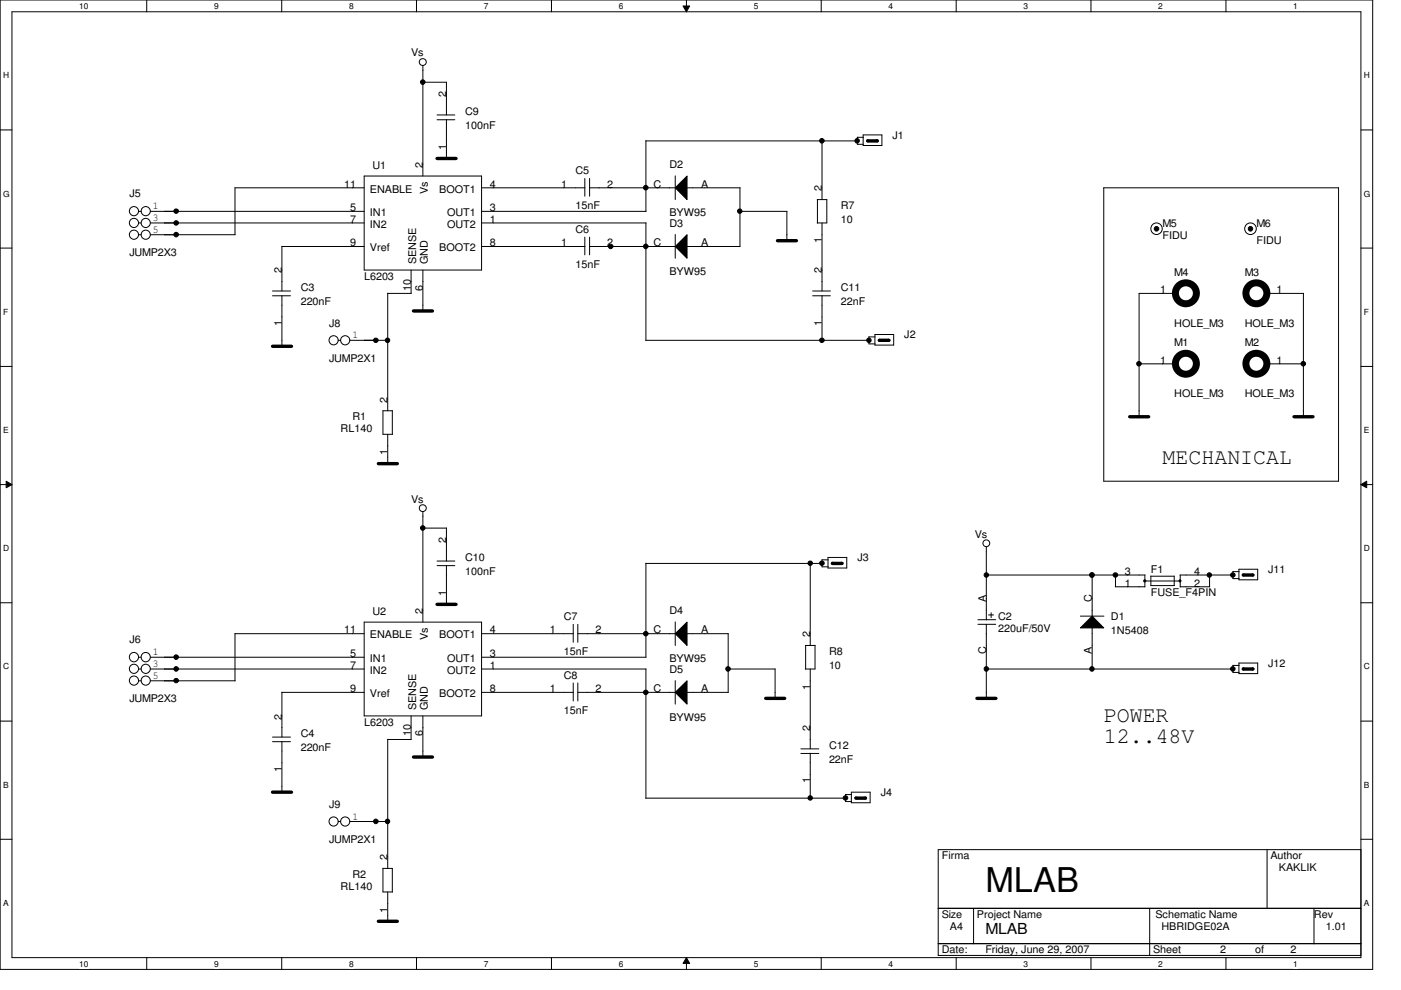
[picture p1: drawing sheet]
<svg xmlns="http://www.w3.org/2000/svg" width="297mm" height="210mm" viewBox="0 0 297 210" stroke-linecap="round" stroke-linejoin="round" font-family="sans-serif">
<path d="M0 0h291v205.6h-291zM2.5 2.5h286v200.6h-286z" fill="none" stroke="#000" stroke-width=".21"/>
<g fill="#fff">
<path d="M16.8 .3h1.9v2h-1.9z"/>
<path d="M16.8 203.4h1.9v2h-1.9z"/>
</g>
<path d="M31.1 0v2.5M31.1 203.1v2.5" fill="none" stroke="#000" stroke-width=".21"/>
<g fill="#fff">
<path d="M45.4 .3h1v2h-1z"/>
<path d="M45.4 203.4h1v2h-1z"/>
</g>
<path d="M59.7 0v2.5M59.7 203.1v2.5" fill="none" stroke="#000" stroke-width=".21"/>
<g fill="#fff">
<path d="M74 .3h1v2h-1z"/>
<path d="M74 203.4h1v2h-1z"/>
</g>
<path d="M88.3 0v2.5M88.3 203.1v2.5" fill="none" stroke="#000" stroke-width=".21"/>
<g fill="#fff">
<path d="M102.6 .3h.9v2h-.9z"/>
<path d="M102.6 203.4h.9v2h-.9z"/>
</g>
<path d="M116.9 0v2.5M116.9 203.1v2.5" fill="none" stroke="#000" stroke-width=".21"/>
<g fill="#fff">
<path d="M131.2 .3h1v2h-1z"/>
<path d="M131.2 203.4h1v2h-1z"/>
</g>
<path d="M144.8 1.3h1.4l-.7 1.2zM145.5 0v2.5M145.5 203.1l.7 1.2h-1.4zM145.5 203.1v2.5" fill="none" stroke="#000" stroke-width=".21"/>
<path d="M144.8 1.3h1.4l-.7 1.2zM145.5 203.1l.7 1.2h-1.4z" fill="#000"/>
<g fill="#fff">
<path d="M159.8 .3h1v2h-1z"/>
<path d="M159.8 203.4h1v2h-1z"/>
</g>
<path d="M174.1 0v2.5M174.1 203.1v2.5" fill="none" stroke="#000" stroke-width=".21"/>
<g fill="#fff">
<path d="M188.4 .3h1v2h-1z"/>
<path d="M188.4 203.4h1v2h-1z"/>
</g>
<path d="M202.7 0v2.5M202.7 203.1v2.5" fill="none" stroke="#000" stroke-width=".21"/>
<g fill="#fff">
<path d="M217 .3h1v2h-1z"/>
<path d="M217 203.4h1v2h-1z"/>
</g>
<path d="M231.3 0v2.5M231.3 203.1v2.5" fill="none" stroke="#000" stroke-width=".21"/>
<g fill="#fff">
<path d="M245.6 .3h.9v2h-.9z"/>
<path d="M245.6 203.4h.9v2h-.9z"/>
</g>
<path d="M259.9 0v2.5M259.9 203.1v2.5" fill="none" stroke="#000" stroke-width=".21"/>
<g fill="#fff">
<path d="M274.2 .3h1v2h-1z"/>
<path d="M274.2 203.4h1v2h-1z"/>
<path d="M.7 15h1.2v2h-1.2z"/>
<path d="M289.2 15h1.2v2h-1.2z"/>
<path d="M.7 40.1h1.3v2h-1.3z"/>
<path d="M289.2 40.1h1.3v2h-1.3z"/>
</g>
<path d="M0 27.6h2.5M288.5 27.6h2.5" fill="none" stroke="#000" stroke-width=".21"/>
<g fill="#fff">
<path d="M.7 65.2h1v1.9h-1z"/>
<path d="M289.2 65.2h1v1.9h-1z"/>
</g>
<path d="M0 52.6h2.5M288.5 52.6h2.5" fill="none" stroke="#000" stroke-width=".21"/>
<g fill="#fff">
<path d="M.7 90.3h1.1v1.9h-1.1z"/>
<path d="M289.2 90.3h1.1v1.9h-1.1z"/>
</g>
<path d="M0 77.7h2.5M288.5 77.7h2.5" fill="none" stroke="#000" stroke-width=".21"/>
<g fill="#fff">
<path d="M.7 115.3h1.2v2h-1.2z"/>
<path d="M289.2 115.3h1.2v2h-1.2z"/>
</g>
<path d="M0 102.8h2.5M1.3 102.1l1.2 .7-1.2 .7zM288.5 102.8l1.3-.7v1.4zM288.5 102.8h2.5" fill="none" stroke="#000" stroke-width=".21"/>
<path d="M1.3 102.1l1.2 .7-1.2 .7zM288.5 102.8l1.3-.7v1.4z" fill="#000"/>
<g fill="#fff">
<path d="M.7 140.4h1.2v2h-1.2z"/>
<path d="M289.2 140.4h1.2v2h-1.2z"/>
</g>
<path d="M0 127.8h2.5M288.5 127.8h2.5" fill="none" stroke="#000" stroke-width=".21"/>
<g fill="#fff">
<path d="M.7 165.5h1.1v2h-1.1z"/>
<path d="M289.2 165.5h1.1v2h-1.1z"/>
</g>
<path d="M0 153h2.5M288.5 153h2.5" fill="none" stroke="#000" stroke-width=".21"/>
<g fill="#fff">
<path d="M.7 190.5h1.1v2h-1.1z"/>
<path d="M289.2 190.5h1.1v2h-1.1z"/>
</g>
<g fill="none" stroke="#000" stroke-width=".21">
<path d="M89.6 17.4h5.1v7M89.7 13.9v23.4M49.8 39.8h27.4M49.8 39.8v10M77.2 37.3h24.9v20h-24.9zM92.7 25.4h3.7M92.7 24.4h3.7M94.7 25.4v8.3M102.1 39.8h21.9M124 37.8v3.8M125 39.8h18.2M125 37.8v3.8"/>
<path d="M136.9 29.9h44.9M136.9 29.8l.1 15h-34.9M143.2 39.8l2.5-2.5v5zM143.2 37.3v5M145.6 39.8h11.3M156.9 39.8v12.5M174.3 29.8v12.5M181.8 29.9h.1M183 28.6h4v2.3h-4zM183 29.1h-1.2v1.5h1.2M183.8 29.7h.3v.3h-.3zM185.8 29.7h.3v.3h-.3z"/>
<path d="M234 39.8h49.8v62.3h-49.8zM29.4 47.3h.5M29.4 44.8h.5M29.4 49.8h.5M31.9 47.3h45.3M31.9 44.8h45.3M31.9 49.8h18M77.2 52.3l-17.4-.1v9.5M87.2 57.3v5M89.7 57.3v8.7M102.1 47.3h34.9l-.1 24.9M102.1 52.3h21.9"/>
<path d="M124 50.3v3.8M125 52.3h18.2M125 50.3v3.8M143.2 52.3l2.5-2.5v5zM143.2 49.7v5.1M145.6 52.3h11.3M156.9 44.8h10M166.8 44.8v6.3M173.3 42.3h2M173.3 42.3v5M174.3 47.3v14.4M175.3 42.3v5h-2"/>
<path d="M57.8 62.7h3.8M57.8 61.7h3.8M59.8 62.7v10.8M71.7 72.2h.5M74.2 72.2h8M82.2 62.2h5M82.2 62.2v24.9M136.9 72.2h47.3M172.3 62.7h3.8M172.3 61.7h3.8M174.3 62.7v9.5M184.2 72.2h.1"/>
<path d="M184.2 71.4v1.5h1.3M184.2 71.5h1.3M185.5 71h4v2.2h-4zM186.3 72h.3v.3h-.3zM188.3 72h.3v.3h-.3zM241.5 77.2h7.8M249.3 62.2h-7.8v26.2M268.6 62.2h7.7v26.2M268.6 77.2h7.8M81.2 87.1v5h2M81.2 87.1h2M82.2 92.1v6.3"/>
<path d="M83.2 87.1v5.1M89.6 112h5.1M89.7 108.5v23.5M92.7 120h3.7M92.7 119h3.7M94.7 112v7M94.7 119.9v8.3M136.9 119.5h37.4M136.9 119.5l.1 19.9h-34.9M171.8 119.5v17.4M174.3 119.5h.1M174.3 118.7v1.5h1.3"/>
<path d="M174.3 118.7h1.3M175.6 118.2h3.9v2.3h-3.9zM176.3 119.3h.4v.3h-.4zM178.3 119.3h.3v.3h-.3zM209.1 116v15.5M29.4 139.4h.5M31.9 139.4h45.3M49.8 134.4h27.4M49.8 134.4v10M77.2 132h24.9v19.8h-24.9zM102.1 134.4h19.5M121.5 132.4v3.8"/>
<path d="M122.5 132.4v3.8M122.5 134.4h20.7M143.2 134.4l2.5-2.4v4.9zM143.2 131.9v5M145.6 134.4h8.8v12.5h-8.8M170.8 136.9h2M170.8 136.9v5M172.8 136.9v5h-2M207.3 131.4h3.8M207.3 132.4h3.8M209.1 132.4v15.8M209.1 122h33.7l-.1 2.5"/>
<path d="M209.6 130.4h1M210.1 130v1M229.1 133.2l2.5-2.5 2.4 2.5zM229.1 130.7h5M231.6 122v8.7M231.6 133.1v8.8M236.5 124.5h6.2M236.5 121.9v2.6M242.5 123h.4v.4h-.4zM242.7 123.2h7.6M244 122.2h5M244 122.2v2h5"/>
<path d="M249 122.2v2M250 123h.3v.4h-.3zM250.2 122h11.2M250.2 124.5h6.3M250.2 122v2.5M256.5 121.9v2.6M261.4 122h.1M262.7 120.7h4v2.3h-4zM262.7 121.2h-1.3v1.5h1.3M263.5 121.8h.3v.3h-.3zM265.4 121.8h.4v.3h-.4zM29.4 141.9h.5"/>
<path d="M29.4 144.4h.5M31.9 141.9h45.3M31.9 144.4h18M57.8 157.3h3.8M57.8 156.3h3.8M59.7 146.9h17.5M59.8 146.8v9.5M59.8 157.3v10.8M82.2 156.8h5M82.2 156.8v27.4M87.2 151.8v5.1M89.7 151.8v8.8"/>
<path d="M102.1 141.9h34.9l-.1 27.4M102.1 146.9h19.5M121.5 144.9v3.8M122.5 146.9h20.7M122.5 144.9v3.8M143.2 146.9l2.5-2.5v5zM143.2 144.4v5M154.3 141.9h10M164.3 141.9v6.3M169.8 159.8h3.8M169.8 158.8h3.8M171.8 141.9v16.9"/>
<path d="M171.8 159.8v9.5M209.1 141.9h52.3M261.4 141.9h.1M261.4 141.1v1.5h1.3M261.4 141.1h1.3M262.7 140.6h4v2.3h-4zM263.5 141.7h.3v.3h-.3zM265.4 141.7h.4v.3h-.4zM0 178h2.5M71.7 174.2h.5M74.2 174.2h8M136.9 169.3h42.4"/>
<path d="M179.3 169.3h.1M179.3 168.5v1.5h1.2M179.3 168.5h1.2M180.5 168h4v2.3h-4zM181.3 169.1h.4v.3h-.4zM183.3 169.1h.3v.3h-.3zM288.5 178h2.5M81.2 184.1v5.1h2M81.2 184.2h2M82.2 189.2v6.3M83.2 184.2v5M198.9 180.2h89.6v22.4h-89.6z"/>
<path d="M198.9 192.7h89.6M206.4 192.7v7.5M243.8 192.7v10M268.6 180.2v12.5M278.6 192.7v7.5M198.9 200.2h89.6"/>
<circle cx="89.6" cy="17.4" r=".49"/>
<circle cx="89.6" cy="13.2" r=".74"/>
<circle cx="136.9" cy="39.8" r=".49"/>
<circle cx="174.3" cy="29.9" r=".49"/>
<circle cx="181.7" cy="29.9" r=".48"/>
<circle cx="28.4" cy="47.3" r=".97"/>
<circle cx="28.4" cy="44.8" r=".97"/>
<circle cx="28.4" cy="49.8" r=".97"/>
<circle cx="30.9" cy="47.3" r=".97"/>
<circle cx="30.9" cy="44.8" r=".97"/>
<circle cx="30.9" cy="49.8" r=".97"/>
<circle cx="37.4" cy="49.8" r=".49"/>
<circle cx="37.4" cy="47.3" r=".48"/>
<circle cx="37.4" cy="44.8" r=".48"/>
<circle cx="129.5" cy="52.3" r=".49"/>
<circle cx="136.9" cy="52.3" r=".49"/>
<circle cx="156.8" cy="44.8" r=".47"/>
<circle cx="245.2" cy="48.5" r="1.22"/>
<circle cx="245.2" cy="48.5" r=".49"/>
<circle cx="265.1" cy="48.5" r=".48"/>
<circle cx="265.1" cy="48.5" r="1.23"/>
<circle cx="70.7" cy="72.2" r=".97"/>
<circle cx="73.2" cy="72.2" r=".97"/>
<circle cx="79.7" cy="72.2" r=".48"/>
<circle cx="82.2" cy="72.2" r=".47"/>
<circle cx="174.3" cy="72.2" r=".48"/>
<circle cx="184.2" cy="72.2" r=".47"/>
<circle cx="241.5" cy="77.1" r=".49"/>
<circle cx="276.3" cy="77.1" r=".49"/>
<circle cx="89.6" cy="112" r=".49"/>
<circle cx="89.6" cy="107.8" r=".74"/>
<circle cx="171.8" cy="119.5" r=".47"/>
<circle cx="174.3" cy="119.5" r=".48"/>
<circle cx="209.1" cy="115.2" r=".72"/>
<circle cx="28.4" cy="139.4" r=".98"/>
<circle cx="30.9" cy="139.4" r=".98"/>
<circle cx="37.4" cy="139.4" r=".49"/>
<circle cx="136.9" cy="134.4" r=".48"/>
<circle cx="209.1" cy="122" r=".47"/>
<circle cx="231.5" cy="122" r=".47"/>
<circle cx="236.5" cy="122" r=".48"/>
<circle cx="256.4" cy="122" r=".47"/>
<circle cx="261.4" cy="122" r=".48"/>
<circle cx="28.4" cy="141.9" r=".97"/>
<circle cx="28.4" cy="144.4" r=".97"/>
<circle cx="30.9" cy="141.9" r=".97"/>
<circle cx="30.9" cy="144.4" r=".97"/>
<circle cx="37.4" cy="141.9" r=".49"/>
<circle cx="37.4" cy="144.4" r=".48"/>
<circle cx="136.9" cy="146.8" r=".48"/>
<circle cx="154.4" cy="141.9" r=".49"/>
<circle cx="209.1" cy="141.9" r=".48"/>
<circle cx="231.5" cy="141.9" r=".48"/>
<circle cx="261.4" cy="141.9" r=".49"/>
<circle cx="70.7" cy="174.2" r=".97"/>
<circle cx="73.2" cy="174.2" r=".97"/>
<circle cx="79.7" cy="174.2" r=".49"/>
<circle cx="82.2" cy="174.2" r=".48"/>
<circle cx="171.8" cy="169.2" r=".47"/>
<circle cx="179.3" cy="169.2" r=".48"/>
</g>
<g fill="none" stroke="#000" stroke-width=".72">
<path d="M92.7 33.6h4M184 29.9h2M164.8 51.1h4.1M57.8 73.4h4M87.7 66h4M186.4 72.2h2.1M80.2 98.3h4M239.5 88.4h4M274.4 88.4h4M176.5 119.5h2M92.7 128.2h4M263.6 122h2"/>
<path d="M162.3 148.1h4.1M207.1 148.1h4.1M263.6 141.9h2M57.8 168h4M87.7 160.6h4M181.5 169.3h2M80.2 195.4h4"/>
</g>
<g fill="#000">
<path d="M143.2 39.8l2.5-2.5v5zM143.2 52.3l2.5-2.5v5zM143.2 134.4l2.5-2.4v4.9zM229.1 133.2l2.5-2.5 2.4 2.5zM143.2 146.9l2.5-2.5v5z"/>
<path d="M183.8 29.7h.3v.3h-.3z" fill-rule="evenodd"/>
<path d="M185.8 29.7h.3v.3h-.3z" fill-rule="evenodd"/>
<path d="M186.3 72h.3v.3h-.3z" fill-rule="evenodd"/>
<path d="M188.3 72h.3v.3h-.3z" fill-rule="evenodd"/>
<path d="M176.3 119.3h.4v.3h-.4z" fill-rule="evenodd"/>
<path d="M178.3 119.3h.3v.3h-.3z" fill-rule="evenodd"/>
<path d="M242.5 123h.4v.4h-.4z" fill-rule="evenodd"/>
<path d="M250 123h.3v.4h-.3z" fill-rule="evenodd"/>
<path d="M263.5 121.8h.3v.3h-.3z" fill-rule="evenodd"/>
<path d="M265.4 121.8h.4v.3h-.4z" fill-rule="evenodd"/>
<path d="M263.5 141.7h.3v.3h-.3z" fill-rule="evenodd"/>
<path d="M265.4 141.7h.4v.3h-.4z" fill-rule="evenodd"/>
<path d="M181.3 169.1h.4v.3h-.4z" fill-rule="evenodd"/>
<path d="M183.3 169.1h.3v.3h-.3z" fill-rule="evenodd"/>
<circle cx="89.6" cy="17.4" r=".49"/>
<circle cx="136.9" cy="39.8" r=".49"/>
<circle cx="174.3" cy="29.9" r=".49"/>
<circle cx="181.7" cy="29.9" r=".48"/>
<circle cx="37.4" cy="49.8" r=".49"/>
<circle cx="37.4" cy="47.3" r=".48"/>
<circle cx="37.4" cy="44.8" r=".48"/>
<circle cx="129.5" cy="52.3" r=".49"/>
<circle cx="136.9" cy="52.3" r=".49"/>
<circle cx="156.8" cy="44.8" r=".47"/>
<circle cx="245.2" cy="48.5" r=".49"/>
<circle cx="265.1" cy="48.5" r=".48"/>
<circle cx="79.7" cy="72.2" r=".48"/>
<circle cx="82.2" cy="72.2" r=".47"/>
<circle cx="174.3" cy="72.2" r=".48"/>
<circle cx="184.2" cy="72.2" r=".47"/>
<circle cx="241.5" cy="77.1" r=".49"/>
<circle cx="276.3" cy="77.1" r=".49"/>
<circle cx="89.6" cy="112" r=".49"/>
<circle cx="171.8" cy="119.5" r=".47"/>
<circle cx="174.3" cy="119.5" r=".48"/>
<circle cx="37.4" cy="139.4" r=".49"/>
<circle cx="136.9" cy="134.4" r=".48"/>
<circle cx="209.1" cy="122" r=".47"/>
<circle cx="231.5" cy="122" r=".47"/>
<circle cx="236.5" cy="122" r=".48"/>
<circle cx="256.4" cy="122" r=".47"/>
<circle cx="261.4" cy="122" r=".48"/>
<circle cx="37.4" cy="141.9" r=".49"/>
<circle cx="37.4" cy="144.4" r=".48"/>
<circle cx="136.9" cy="146.8" r=".48"/>
<circle cx="154.4" cy="141.9" r=".49"/>
<circle cx="209.1" cy="141.9" r=".48"/>
<circle cx="231.5" cy="141.9" r=".48"/>
<circle cx="261.4" cy="141.9" r=".49"/>
<circle cx="79.7" cy="174.2" r=".49"/>
<circle cx="82.2" cy="174.2" r=".48"/>
<circle cx="171.8" cy="169.2" r=".47"/>
<circle cx="179.3" cy="169.2" r=".48"/>
</g>
<g fill="none" stroke="#000" stroke-width="1.5">
<circle cx="251.4" cy="77.1" r="2.23"/>
<circle cx="251.4" cy="62.2" r="2.23"/>
<circle cx="266.4" cy="62.2" r="2.23"/>
<circle cx="266.4" cy="77.1" r="2.23"/>
</g>
<text font-size="7.2" x="208.9" y="189.2">MLAB</text>
<g font-size="4.7">
<text x="246.5" y="98.3">MECHANICAL</text>
<text x="234" y="153.1">POWER</text>
<text x="234" y="157.5">12..48V</text>
</g>
<text font-size="3.2" x="208.9" y="198">MLAB</text>
<g font-size="2.2">
<text x="87.2" y="12">Vs</text>
<text x="94.6" y="20.7" transform="rotate(-90 94.6 20.7)">2</text>
<text x="98.6" y="24.4">C9</text>
<text x="98.6" y="27.4">100nF</text>
<text x="189.2" y="29.4">J1</text>
<text x="78.9" y="35.9">U1</text>
<text x="89.6" y="35.6" transform="rotate(-90 89.6 35.6)">2</text>
<text x="94.6" y="31.7" transform="rotate(-90 94.6 31.7)">1</text>
<text x="141.9" y="35.6">D2</text>
<text x="27.4" y="41.9">J5</text>
<text x="72.9" y="39.8">11</text>
<text x="78.4" y="40.9">ENABLE</text>
<text x="90.7" y="41.2" transform="rotate(-90 90.7 41.2)">Vs</text>
<text x="93.1" y="40.9">BOOT1</text>
<text x="103.8" y="39.8">4</text>
<text x="119" y="39.8">1</text>
<text x="122" y="36.9">C5</text>
<text x="128.7" y="39.8">2</text>
<text x="138.6" y="39.8">C</text>
<text x="148.6" y="39.8">A</text>
<text x="174.2" y="40.6" transform="rotate(-90 174.2 40.6)">2</text>
<text x="32.4" y="44.4">1</text>
<text x="32.4" y="46.9">3</text>
<text x="74.2" y="44.8">5</text>
<text x="74.2" y="47.2">7</text>
<text x="78.4" y="45.8">IN1</text>
<text x="94.8" y="45.8">OUT1</text>
<text x="103.8" y="47.2">1</text>
<text x="103.8" y="44.8">3</text>
<text x="122" y="44.4">15nF</text>
<text x="141.9" y="45.8">BYW95</text>
<text x="178.3" y="44.4">R7</text>
<text x="178.3" y="47.3">10</text>
<text x="32.4" y="49.4">5</text>
<text x="74.2" y="52.2">9</text>
<text x="78.4" y="48.3">IN2</text>
<text x="78.4" y="53.3">Vref</text>
<text x="93.1" y="53.3">BOOT2</text>
<text x="94.8" y="48.3">OUT2</text>
<text x="103.8" y="52.2">8</text>
<text x="119" y="52.2">1</text>
<text x="122" y="49.3">C6</text>
<text x="128.7" y="52.2">2</text>
<text x="138.6" y="52.2">C</text>
<text x="141.9" y="48.1">D3</text>
<text x="148.6" y="52.2">A</text>
<text x="174.2" y="51.6" transform="rotate(-90 174.2 51.6)">1</text>
<text x="246.5" y="48.1">M5</text>
<text x="246.5" y="50.6">FIDU</text>
<text x="266.4" y="48.1">M6</text>
<text x="266.4" y="51.8">FIDU</text>
<text x="27.4" y="54.3">JUMP2X3</text>
<text x="59.7" y="58" transform="rotate(-90 59.7 58)">2</text>
<text x="77.2" y="59.3">L6203</text>
<text x="88.2" y="56" transform="rotate(-90 88.2 56)">SENSE</text>
<text x="90.7" y="56" transform="rotate(-90 90.7 56)">GND</text>
<text x="122" y="56.8">15nF</text>
<text x="141.9" y="58.3">BYW95</text>
<text x="174.2" y="58" transform="rotate(-90 174.2 58)">2</text>
<text x="249" y="58.5">M4</text>
<text x="263.9" y="58.5">M3</text>
<text x="63.8" y="61.8">C3</text>
<text x="63.8" y="64.8">220nF</text>
<text x="87.1" y="61.6" transform="rotate(-90 87.1 61.6)">10</text>
<text x="89.6" y="61.6" transform="rotate(-90 89.6 61.6)">6</text>
<text x="178.3" y="61.8">C11</text>
<text x="178.3" y="64.8">22nF</text>
<text x="246" y="62.2">1</text>
<text x="270.6" y="62.2">1</text>
<text x="59.7" y="69.1" transform="rotate(-90 59.7 69.1)">1</text>
<text x="69.8" y="69.3">J8</text>
<text x="74.7" y="71.8">1</text>
<text x="174.2" y="69.1" transform="rotate(-90 174.2 69.1)">1</text>
<text x="191.7" y="71.8">J2</text>
<text x="249" y="69.3">HOLE_M3</text>
<text x="263.9" y="69.3">HOLE_M3</text>
<text x="69.8" y="76.7">JUMP2X1</text>
<text x="246" y="77.1">1</text>
<text x="249" y="73.5">M1</text>
<text x="263.9" y="73.5">M2</text>
<text x="270.6" y="77.1">1</text>
<text x="74.7" y="89.2">R1</text>
<text x="82.2" y="85.4" transform="rotate(-90 82.2 85.4)">2</text>
<text x="249" y="84.2">HOLE_M3</text>
<text x="263.9" y="84.2">HOLE_M3</text>
<text x="72.2" y="91.7">RL140</text>
<text x="82.2" y="96.5" transform="rotate(-90 82.2 96.5)">1</text>
<text x="87.2" y="106.6">Vs</text>
<text x="94.6" y="115.3" transform="rotate(-90 94.6 115.3)">2</text>
<text x="98.6" y="119">C10</text>
<text x="181.8" y="119">J3</text>
<text x="206.7" y="114">Vs</text>
<text x="98.6" y="122">100nF</text>
<text x="238.5" y="121.9">3</text>
<text x="238.5" y="124.4">1</text>
<text x="244" y="121.5">F1</text>
<text x="253.2" y="121.9">4</text>
<text x="253.2" y="124.4">2</text>
<text x="268.9" y="121.5">J11</text>
<text x="78.9" y="130.5">U2</text>
<text x="89.6" y="130.2" transform="rotate(-90 89.6 130.2)">2</text>
<text x="94.6" y="126.3" transform="rotate(-90 94.6 126.3)">1</text>
<text x="119.5" y="131.5">C7</text>
<text x="141.9" y="130.2">D4</text>
<text x="209.1" y="127.7" transform="rotate(-90 209.1 127.7)">A</text>
<text x="211.6" y="131.5">C2</text>
<text x="231.5" y="127.7" transform="rotate(-90 231.5 127.7)">C</text>
<text x="235.5" y="131.5">D1</text>
<text x="244" y="126.5">FUSE_F4PIN</text>
<text x="27.4" y="136.4">J6</text>
<text x="72.9" y="134.4">11</text>
<text x="78.4" y="135.4">ENABLE</text>
<text x="90.7" y="135.8" transform="rotate(-90 90.7 135.8)">Vs</text>
<text x="93.1" y="135.4">BOOT1</text>
<text x="103.8" y="134.4">4</text>
<text x="116.5" y="134.4">1</text>
<text x="126.2" y="134.4">2</text>
<text x="138.6" y="134.4">C</text>
<text x="148.6" y="134.4">A</text>
<text x="171.7" y="135.2" transform="rotate(-90 171.7 135.2)">2</text>
<text x="211.6" y="134">220uF/50V</text>
<text x="235.5" y="134.5">1N5408</text>
<text x="32.4" y="139">1</text>
<text x="32.4" y="141.5">3</text>
<text x="32.4" y="144">5</text>
<text x="74.2" y="139.4">5</text>
<text x="74.2" y="141.9">7</text>
<text x="78.4" y="140.4">IN1</text>
<text x="78.4" y="142.9">IN2</text>
<text x="94.8" y="140.4">OUT1</text>
<text x="94.8" y="142.9">OUT2</text>
<text x="103.8" y="141.9">1</text>
<text x="103.8" y="139.4">3</text>
<text x="119.5" y="143.9">C8</text>
<text x="119.5" y="138.9">15nF</text>
<text x="141.9" y="140.4">BYW95</text>
<text x="141.9" y="142.7">D5</text>
<text x="175.8" y="138.9">R8</text>
<text x="175.8" y="141.9">10</text>
<text x="209.1" y="138.8" transform="rotate(-90 209.1 138.8)">C</text>
<text x="231.5" y="138.8" transform="rotate(-90 231.5 138.8)">A</text>
<text x="268.9" y="141.4">J12</text>
<text x="27.4" y="148.9">JUMP2X3</text>
<text x="74.2" y="146.8">9</text>
<text x="78.4" y="147.9">Vref</text>
<text x="93.1" y="147.9">BOOT2</text>
<text x="103.8" y="146.8">8</text>
<text x="116.5" y="146.8">1</text>
<text x="126.2" y="146.8">2</text>
<text x="138.6" y="146.8">C</text>
<text x="148.6" y="146.8">A</text>
<text x="171.7" y="146.3" transform="rotate(-90 171.7 146.3)">1</text>
<text x="59.7" y="152.6" transform="rotate(-90 59.7 152.6)">2</text>
<text x="77.2" y="153.9">L6203</text>
<text x="88.2" y="150.6" transform="rotate(-90 88.2 150.6)">SENSE</text>
<text x="90.7" y="150.6" transform="rotate(-90 90.7 150.6)">GND</text>
<text x="119.5" y="151.4">15nF</text>
<text x="141.9" y="152.9">BYW95</text>
<text x="171.7" y="155.1" transform="rotate(-90 171.7 155.1)">2</text>
<text x="63.8" y="156.4">C4</text>
<text x="63.8" y="159.3">220nF</text>
<text x="87.1" y="156.2" transform="rotate(-90 87.1 156.2)">10</text>
<text x="89.6" y="156.2" transform="rotate(-90 89.6 156.2)">6</text>
<text x="175.8" y="158.9">C12</text>
<text x="175.8" y="161.8">22nF</text>
<text x="59.7" y="163.7" transform="rotate(-90 59.7 163.7)">1</text>
<text x="171.7" y="166.2" transform="rotate(-90 171.7 166.2)">1</text>
<text x="69.8" y="171.3">J9</text>
<text x="74.7" y="173.8">1</text>
<text x="186.7" y="168.8">J4</text>
<text x="69.8" y="178.8">JUMP2X1</text>
<text x="82.2" y="182.5" transform="rotate(-90 82.2 182.5)">2</text>
<text x="199.7" y="182.2">Firma</text>
<text x="269.4" y="182.2">Author</text>
<text x="271.1" y="184.7">KAKLIK</text>
<text x="72.2" y="188.7">RL140</text>
<text x="74.7" y="186.2">R2</text>
<text x="82.2" y="193.5" transform="rotate(-90 82.2 193.5)">1</text>
<text x="199.7" y="194.7">Size</text>
<text x="201.4" y="197.2">A4</text>
<text x="207.1" y="194.7">Project Name</text>
<text x="245" y="194.7">Schematic Name</text>
<text x="246.2" y="197.2">HBRIDGE02A</text>
<text x="278.6" y="194.7">Rev</text>
<text x="281.1" y="197.2">1.01</text>
<text x="199.7" y="202.2">Date:</text>
<text x="208.9" y="202.2">Friday, June 29, 2007</text>
<text x="244.5" y="202.2">Sheet</text>
<text x="258.7" y="202.2">2</text>
<text x="266.1" y="202.2">of</text>
<text x="273.6" y="202.2">2</text>
</g>
<g font-size="1.8">
<text x="16.8" y="1.9">10</text>
<text x="45.4" y="1.9">9</text>
<text x="74" y="1.9">8</text>
<text x="102.6" y="1.9">7</text>
<text x="131.2" y="1.9">6</text>
<text x="159.8" y="1.9">5</text>
<text x="188.4" y="1.9">4</text>
<text x="217" y="1.9">3</text>
<text x="245.6" y="1.9">2</text>
<text x="274.2" y="1.9">1</text>
<text x=".7" y="16.6">H</text>
<text x="289.2" y="16.6">H</text>
<text x=".7" y="41.7">G</text>
<text x="289.2" y="41.7">G</text>
<text x=".7" y="66.8">F</text>
<text x="289.2" y="66.8">F</text>
<text x=".7" y="91.9">E</text>
<text x="289.2" y="91.9">E</text>
<text x=".7" y="116.9">D</text>
<text x="289.2" y="116.9">D</text>
<text x=".7" y="142">C</text>
<text x="289.2" y="142">C</text>
<text x=".7" y="167.1">B</text>
<text x="289.2" y="167.1">B</text>
<text x=".7" y="192.2">A</text>
<text x="289.2" y="192.2">A</text>
<text x="16.8" y="205">10</text>
<text x="45.4" y="205">9</text>
<text x="74" y="205">8</text>
<text x="102.6" y="205">7</text>
<text x="131.2" y="205">6</text>
<text x="159.8" y="205">5</text>
<text x="188.4" y="205">4</text>
<text x="217" y="205">3</text>
<text x="245.6" y="205">2</text>
<text x="274.2" y="205">1</text>
</g>
</svg>
